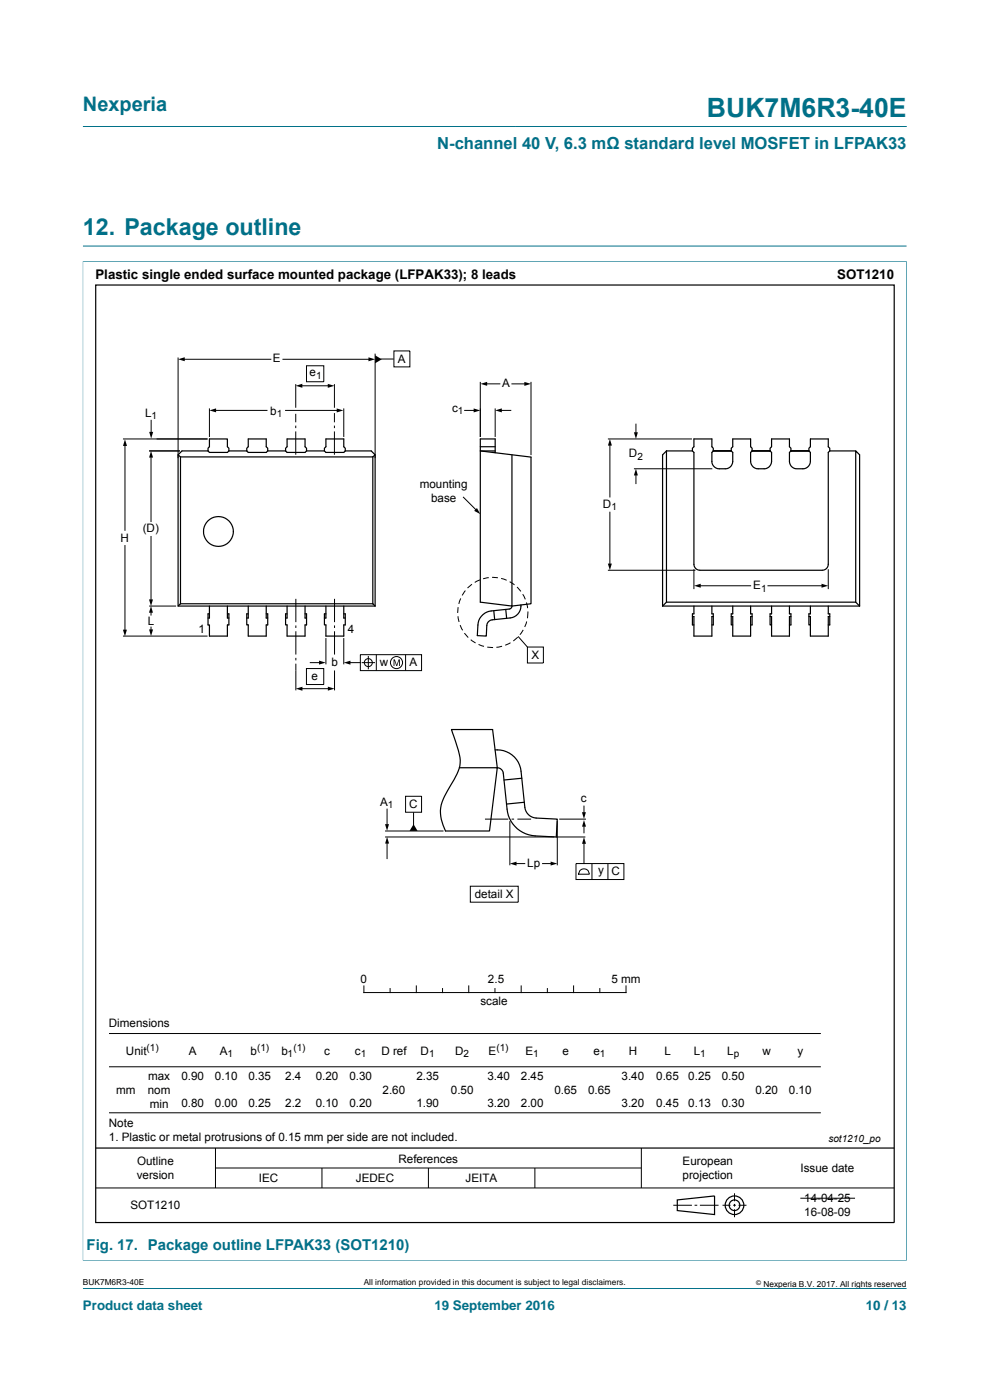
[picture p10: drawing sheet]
<svg xmlns="http://www.w3.org/2000/svg" width="210mm" height="297mm" viewBox="0 0 210 297" stroke-linecap="round" stroke-linejoin="round" font-family="sans-serif">
<path d="M17.6 26.8h174.7M17.5 55.5h174.9M17.6 52.2h174.7M17.6 55.4v212M192.3 55.4v212M17.5 267.4h174.9M17.6 273.3h174.7" fill="none" stroke="#007088" stroke-width=".21"/>
<g fill="none" stroke="#000" stroke-width=".21">
<path d="M37.8 75.8v21.4M38.9 76.2h18.5M60 76.2h18.4M65 77.6h3.7v3.4h-3.7zM79.6 75v22.2M80.7 76.2h2.8M83.6 74.4h3.3v3.4h-3.3zM26.1 93.1h17.9M26.5 94.3v18.2M31.6 95.7h6.6M32 96.8v13.8M32.1 89.2v2.7"/>
<path d="M44.4 86.6v6.1M45.6 87.1h11M60.6 87.1h11.1M62.7 81.5v5M62.7 87.8v1.8M62.7 90.3v.5M62.7 91.5v5M63.9 81.8h5.9M70.9 81.5v5M70.9 87.6v2M70.9 90.3v.5M70.9 91.5v5"/>
<path d="M72.9 86.6v6.1M98.6 87.1h2.2M101.9 81v11.7M103.1 81.4h2.9M105 86.6v6.1M106.2 87.1h2.1M108.6 81.4h2.9M112.6 81v15.6M128.9 93.1h17.9M129.4 94.2v11.2M134.5 99.4h16.6M134.9 90v2"/>
<path d="M26.5 115.7v18.2M32 113.8v13.6M98.3 105.5l2.8 2.8M129.4 108.7v11.1M134.9 100.6v2M26.1 134.9h17.9M31.6 128.6h5.8M32 129.7v.8M32 133v.8M62.8 127v5M62.8 132.7v.5M62.8 133.9v5"/>
<path d="M62.8 139.6v.5M69.1 135.4v5.5M71 127v5M71 132.7v.5M71 133.9v5M72.9 135.4v5.5M76.4 138.9h13v3.4h-13zM78.1 139.2v2.8M79.8 138.9v3.4M86 138.9v3.4M97.2 130.7l.2 1.2M97.2 128.8l-.1 1.2"/>
<path d="M97.6 132.6l.5 1.1M97.7 126.9l-.4 1.2M98.5 134.3l.8 .9M98.7 125.3l-.7 1M99.9 135.7l1 .7M100.1 123.9l-.9 .9M101.5 136.7l1.2 .4M101.8 123l-1.1 .6M103.4 137.3l1.2 .1M103.7 122.5l-1.2 .3M104.4 122.5l1.2 .1M106.3 122.7l1.2 .4"/>
<path d="M106.5 137.1l-1.2 .2M108.1 123.4l1 .7M108.3 136.3l-1.1 .6M109.7 124.5l.8 1M109.8 135.2l-.9 .8M109.9 135l2 2.3M110.9 126.1l.5 1M111 133.6l-.7 1M111.7 127.8l.2 1.2M111.7 131.8l-.4 1.2M111.9 137.3h3.4v3.4h-3.4zM112 129.7l-.1 1.5"/>
<path d="M128.9 121h18.6M147.2 120.8v4.2M148.4 124.3h10.8M162.9 124.3h11.6M175.7 120.8v4.2M62.8 140.8v5.7M63.9 146.1h5.9M65 141.8h3.7v3.4h-3.7zM65.8 140.6h2.2M71 142.2v4.3M74.1 140.6h2.3M76.7 140.6h2.8"/>
<path d="M81.7 176.3h12.4M81.7 177.6h35.9M82.1 171.7v3.4M82.1 178.7v3.4M86 168.9h3.4v3.4h-3.4zM87.7 172.3v2.8M102.9 173.8h4.9M108.2 174.2v9.4M108.5 173.8h.5M109.8 173.8h2.9M118 177.6h6.2M118.2 174.2v9.4"/>
<path d="M118.6 173.8h5.7M123.9 170.9v1.7M123.9 175.1v1.7M123.9 178.7v4.5M99.8 188h10.1v3.4h-10.1zM109.3 183.2h2M115.1 183.2h2.1M122.2 183.2h10.1v3.4h-10.1zM123 184.7a1.13 1.13 0 0 1 1.3-.3 1.13 1.13 0 0 1 .7 1.1h-2.3zM125.6 183.2v3.4M129 183.2v3.4M23.1 219.3h151"/>
<path d="M77.2 209.2v1.4h55.6v-1.4M82.7 209.7v.9M88.3 209.2v1.4M93.9 209.7v.9M99.4 209.2v1.4M105 209.7v.9M110.6 209.2v1.4M116.1 209.7v.9M121.7 209.2v1.4M127.2 209.7v.9M23.1 226.3h151M23.1 236.1h151"/>
<path d="M20.3 252h169.4M45.7 243.6v8.4M45.7 247.8h90.3M68.3 247.8v4.2M90.9 247.8v4.2M113.5 247.8v4.2M136 243.6v8.4M142.8 255.7h4M147.3 255.7h.6M148.5 255.7h3.9M153.3 255.7h1.7M155.5 255.7h.6"/>
<path d="M155.8 253.1v1.7M155.8 255.4v.6M155.8 256.5v1.7M156.7 255.7h1.6M169.8 254.2h11.6"/>
<circle cx="78.1" cy="140.6" r=".85"/>
<circle cx="84.1" cy="140.6" r="1.28"/>
</g>
<g fill="none" stroke="#000" stroke-width=".25">
<path d="M20.3 60.5h169.4v198.9h-169.4zM37.8 96.5v32.1h41.8M38.3 96.9h40.8M38.3 96.9v31.2M44.1 95.7v-.6l.3-.3v-1.7h3.8v1.7l.4 .3v.6M44.1 95.7h-5.5l-.8 .8 .5 .4M44.1 95.7l.3 .3h3.8l.4-.3M48.6 95.7h3.8M52.7 93.1h3.8v1.7l.3 .3v.6l-.3 .3h-3.8l-.4-.3v-.6l.4-.3zM56.8 95.7h3.8M60.6 95.7v-.6l.3-.3v-1.7h3.8v1.7l.3 .3v.6M60.6 95.7l.3 .3h3.8l.3-.3"/>
<path d="M65 95.7h3.8M68.8 95.7v-.6l.3-.3v-1.7h3.8v1.7l.3 .3v.6M68.8 95.7l.3 .3h3.8l.3-.3M73.2 95.7h5.5l.9 .8-.5 .4M79.1 96.9v31.2M79.6 96.5v32.1M101.9 94.8h3.1M104.4 96h.6M105 96v-2.9h-3.1v34.6l6.7 .9v-32.1M105 95.7h-3.1l10.7 1.3v31.1l-4 .5-.1 .3-.5 .3-3.8 .4a3.2 3.2 0 0 0-2.8 3l-.2 2.2 2 .1 .1-2.2a1.27 1.27 0 0 1 1.1-1.2l3.8-.4a2.57 2.57 0 0 0 2.3-2.8M141.4 95.7l-.9 .8v32.1M141.4 95.7v32l-.9 .9"/>
<path d="M141.4 95.7h5.5M146.9 95.7v-.6l.3-.3v-1.7h3.8v1.7l.3 .3v.6M146.9 95.7l.3 .3v23.7a1.27 1.27 0 0 0 1.3 1.3h25.9a1.27 1.27 0 0 0 1.3-1.3v-23.7l.3-.3M151.3 95.7l-.3 .3v1.9a1.57 1.57 0 0 0 1.6 1.5 2.44 2.44 0 0 0 2.5-.5l.3-1v-1.9l-.3-.3M151.3 95.7h3.8M155.1 95.7v-.6l.3-.3v-1.7h3.8v1.7l.3 .3v.6M159.5 95.7l-.3 .3v1.9l.4 1a2.26 2.26 0 0 0 2.5 .5 1.57 1.57 0 0 0 1.6-1.5v-1.9l-.4-.3M159.5 95.7h3.8M163.3 95.7v-.6l.4-.3v-1.7h3.8v1.7l.3 .3v.6M167.8 95.7l-.3 .3v1.9l.3 1a1.53 1.53 0 0 0 1.2 .5 2.42 2.42 0 0 0 2.5-.5l.4-1v-1.9l-.3-.3M167.8 95.7h3.8M171.6 95.7v-.6l.3-.3v-1.7h3.8v1.7l.3 .3v.6"/>
<path d="M176 95.7h5.5M38.3 128.1h40.8M38.3 128.1l-.5 .5M44.4 130.2h-.3v2.4h.3v2.3h3.8v-2.3h.4v-2.4h-.4M44.4 128.6v2.5h-.3M48.2 128.6v2.5h.4M52.7 130.2h-.4v2.4h.4v2.3h3.8v-2.3h.3v-2.4h-.3M52.7 128.6v2.5h-.4M56.5 128.6v2.5h.3M60.9 130.2h-.3v2.4h.3v2.3h3.8v-2.3h.3v-2.4h-.3M60.9 128.6v2.5h-.3M64.7 128.6v2.5h.3"/>
<path d="M69.1 130.2h-.3v2.4h.3v2.3h3.8v-2.3h.3v-2.4h-.3M69.1 128.6v2.5h-.3M72.9 128.6v2.5h.3M79.1 128.1l.5 .5M104.7 129.5l.2 2M107.3 129.3l.2 1.9M140.5 128.6h41.8M141.4 127.7h40.1l.8 .9M146.9 130.8h.3v4.1h3.8v-4.1h.3M147.2 128.6v1.6h-.3v2.4h.3M151 128.6v1.6h.3v2.4h-.3M155.1 130.8h.3v4.1h3.8v-4.1h.3"/>
<path d="M155.4 128.6v1.6h-.3v2.4h.3M159.2 128.6v1.6h.3v2.4h-.3M163.3 130.8h.4v4.1h3.8v-4.1h.3M163.7 128.6v1.6h-.4v2.4h.4M167.5 128.6v1.6h.3v2.4h-.3M171.6 130.8h.3v4.1h3.8v-4.1h.3M171.9 128.6v1.6h-.3v2.4h.3M175.7 128.6v1.6h.3v2.4h-.3M181.5 127.7v-32l.8 .8v32.1M105 159.1a5.1 5.1 0 0 1 5.5 4.5l.8 7.7a2.57 2.57 0 0 0 2.4 2.2l4.5 .3-.2 3.8-4.5-.3a6.3 6.3 0 0 1-5.9-5.6l-.8-7.7-.5-.8-.8-.3-1-8.1h-8.7l.4 1.3a17.2 17.2 0 0 1 1.4 5.8l-.2 1.1-.5 1.2-2 3.6a7.8 7.8 0 0 0-.4 8.5h9.3l1.7-13.4h-8.1M110.7 165.1l-3.8 .4M111.2 170.2l-3.8 .4"/>
<path d="M20.3 243.6h169.4M143.7 254.6l7.9-.9v4l-7.9-.9z"/>
<circle cx="46.3" cy="112.8" r="3.2"/>
<circle cx="155.8" cy="255.7" r="1.13"/>
<circle cx="155.8" cy="255.7" r="1.98"/>
</g>
<g fill="#000">
<path d="M37.8 76.2l1.4-.4v.8zM78.2 75.8l1.4 .4-1.4 .5zM79.6 75.4l1.4 .8-1.4 .9zM26.5 93.2l.4 1.4h-.8zM32 95.7l.5 1.4h-.9zM31.6 91.6h.9l-.4 1.4zM44.4 87.1l1.4-.5v.9zM62.7 81.8l1.4-.4v.9zM69.5 81.4l1.4 .4-1.4 .5zM71.4 86.7l1.4 .4-1.4 .4zM100.5 86.7l1.4 .4-1.4 .4zM101.9 81.4l1.4-.4v.9z"/>
<path d="M105 87.1l1.4-.5v.9zM111.2 81l1.4 .4-1.4 .5zM129.4 93.1l.4 1.4h-.8zM134.5 91.7h.8l-.4 1.4zM101.2 107.8l.7 1.3-1.3-.7zM128.9 119.6h.9l-.4 1.4zM134.9 99.4l.4 1.5h-.8zM26.1 133.6h.8l-.4 1.4zM32 128.6l.4 1.4h-.8zM31.6 127.2h.9l-.5 1.4zM31.6 133.5h.9l-.5 1.4zM147.2 124.3l1.4-.5v.9z"/>
<path d="M174.3 123.8l1.4 .5-1.4 .4zM62.7 146.1l1.5-.4v.8zM67.7 140.1l1.4 .5-1.4 .4zM69.5 145.7l1.5 .4-1.5 .4zM72.9 140.6l1.4-.4v.8zM83.5 139.9h.3l.4 1.2 .4-1.2h.2v1.4h-.2v-1.2l-.4 1.2h-.1l-.4-1.2v1.2h-.2zM81.7 174.8h.8l-.4 1.5zM82.1 177.5l.4 1.5h-.8zM87.7 174.9l.9 1.4h-1.7zM123.4 172.3h.9l-.4 1.4zM123.9 177.6l.4 1.4h-.8zM123.9 174l.4 1.4h-.8z"/>
<path d="M108.2 183.2l1.4-.4v.8zM116.8 182.8l1.4 .4-1.4 .4z"/>
</g>
<text font-size="5.6" fill="#007088" x="150" y="24.8">BUK7M6R3-40E</text>
<text font-size="4.9" fill="#007088" x="17.6" y="49.8">12. Package outline</text>
<text font-size="4.2" fill="#007088" x="17.6" y="23.6">Nexperia</text>
<text font-size="3.5" fill="#007088" x="92.7" y="31.7">N-channel 40 V, 6.3 mΩ standard level MOSFET in LFPAK33</text>
<text font-size="3.2" fill="#007088" x="18.4" y="265.2">Fig. 17. Package outline LFPAK33 (SOT1210)</text>
<g font-size="2.8">
<text x="20.2" y="59.2">Plastic single ended surface mounted package (LFPAK33); 8 leads</text>
<text x="177.6" y="59.2">SOT1210</text>
</g>
<g font-size="2.8" fill="#007088">
<text x="17.6" y="277.9">Product data sheet</text>
<text x="92.2" y="277.9">19 September 2016</text>
<text x="183.7" y="277.9">10 / 13</text>
</g>
<g font-size="2.5">
<text x="57.8" y="76.9">E</text>
<text x="84.4" y="77">A</text>
<text x="65.7" y="79.8">e</text>
<text x="106.5" y="82.1">A</text>
<text x="30.8" y="88.5">L</text>
<text x="57.3" y="88">b</text>
<text x="95.9" y="87.3">c</text>
<text x="133.4" y="97">D</text>
<text x="89" y="103.5">mounting</text>
<text x="91.4" y="106.5">base</text>
<text x="127.8" y="107.8">D</text>
<text x="30.3" y="112.9">(D)</text>
<text x="25.6" y="114.9">H</text>
<text x="159.8" y="125.1">E</text>
<text x="31.4" y="132.6">L</text>
<text x="42.1" y="134.3">1</text>
<text x="73.8" y="134.3">4</text>
<text x="70.3" y="141.4">b</text>
<text x="80.6" y="141.4">w</text>
<text x="86.9" y="141.4">A</text>
<text x="112.7" y="139.8">X</text>
<text x="66.1" y="144.2">e</text>
<text x="80.6" y="171">A</text>
<text x="86.8" y="171.4">C</text>
<text x="123.2" y="170.2">c</text>
<text x="111.8" y="183.9">Lp</text>
<text x="126.9" y="185.4">y</text>
<text x="129.7" y="185.7">C</text>
<text x="100.7" y="190.6">detail X</text>
<text x="76.5" y="208.6">0</text>
<text x="103.5" y="208.6">2.5</text>
<text x="129.7" y="208.6">5 mm</text>
<text x="101.9" y="213.1">scale</text>
<text x="23.1" y="217.8">Dimensions</text>
<text x="26.7" y="223.7">Unit</text>
<text x="40.1" y="223.7">A</text>
<text x="46.6" y="223.7">A</text>
<text x="53.1" y="223.7">b</text>
<text x="59.7" y="223.7">b</text>
<text x="68.8" y="223.7">c</text>
<text x="75.2" y="223.7">c</text>
<text x="80.9" y="223.7">D ref</text>
<text x="89.2" y="223.7">D</text>
<text x="96.5" y="223.7">D</text>
<text x="103.6" y="223.7">E</text>
<text x="111.5" y="223.7">E</text>
<text x="119.3" y="223.7">e</text>
<text x="125.9" y="223.7">e</text>
<text x="133.4" y="223.7">H</text>
<text x="140.9" y="223.7">L</text>
<text x="147.1" y="223.7">L</text>
<text x="154.3" y="223.7">L</text>
<text x="161.8" y="223.7">w</text>
<text x="169.2" y="223.7">y</text>
<text x="24.6" y="232">mm</text>
<text x="31.4" y="232">nom</text>
<text x="31.4" y="229.1">max</text>
<text x="38.5" y="229.1">0.90</text>
<text x="45.6" y="229.1">0.10</text>
<text x="52.7" y="229.1">0.35</text>
<text x="60.5" y="229.1">2.4</text>
<text x="67" y="229.1">0.20</text>
<text x="74.1" y="229.1">0.30</text>
<text x="81.2" y="232">2.60</text>
<text x="88.3" y="229.1">2.35</text>
<text x="95.6" y="232">0.50</text>
<text x="103.4" y="229.1">3.40</text>
<text x="110.5" y="229.1">2.45</text>
<text x="117.6" y="232">0.65</text>
<text x="124.7" y="232">0.65</text>
<text x="131.8" y="229.1">3.40</text>
<text x="139.2" y="229.1">0.65</text>
<text x="146" y="229.1">0.25</text>
<text x="153.1" y="229.1">0.50</text>
<text x="160.2" y="232">0.20</text>
<text x="167.3" y="232">0.10</text>
<text x="23.1" y="239.2">Note</text>
<text x="31.8" y="235">min</text>
<text x="38.5" y="234.9">0.80</text>
<text x="45.6" y="234.9">0.00</text>
<text x="52.7" y="234.9">0.25</text>
<text x="60.5" y="234.9">2.2</text>
<text x="67" y="234.9">0.10</text>
<text x="74.1" y="234.9">0.20</text>
<text x="88.3" y="234.9">1.90</text>
<text x="103.4" y="234.9">3.20</text>
<text x="110.5" y="234.9">2.00</text>
<text x="131.8" y="234.9">3.20</text>
<text x="139.2" y="234.9">0.45</text>
<text x="146" y="234.9">0.13</text>
<text x="153.1" y="234.9">0.30</text>
<text x="23.1" y="242.1">1. Plastic or metal protrusions of 0.15 mm per side are not included.</text>
<text x="29" y="250.1">version</text>
<text x="29.1" y="247.2">Outline</text>
<text x="54.9" y="250.8">IEC</text>
<text x="75.5" y="250.8">JEDEC</text>
<text x="84.5" y="246.7">References</text>
<text x="98.7" y="250.8">JEITA</text>
<text x="144.8" y="247.2">European</text>
<text x="144.8" y="250.1">projection</text>
<text x="169.8" y="248.6">Issue date</text>
<text x="27.7" y="256.5">SOT1210</text>
<text x="170.6" y="255">14-04-25</text>
<text x="170.6" y="257.9">16-08-09</text>
</g>
<g font-size="2.1">
<text x="67.1" y="80.3">1</text>
<text x="32.1" y="89">1</text>
<text x="58.7" y="88.4">1</text>
<text x="97.1" y="87.8">1</text>
<text x="135.2" y="97.6">2</text>
<text x="129.7" y="108.3">1</text>
<text x="161.4" y="125.6">1</text>
<text x="82.3" y="171.5">1</text>
<text x="31.1" y="223">(1)</text>
<text x="48.3" y="224.2">1</text>
<text x="54.5" y="223">(1)</text>
<text x="61" y="224.2">1</text>
<text x="62.2" y="223">(1)</text>
<text x="76.5" y="224.2">1</text>
<text x="91" y="224.2">1</text>
<text x="98.3" y="224.2">2</text>
<text x="105.3" y="223">(1)</text>
<text x="113.1" y="224.2">1</text>
<text x="127.2" y="224.2">1</text>
<text x="148.5" y="224.2">1</text>
<text x="155.7" y="224.2">p</text>
<text x="175.7" y="242.3">sot1210_po</text>
</g>
<g font-size="1.8">
<text x="17.6" y="272.7">BUK7M6R3-40E</text>
<text x="77.2" y="272.7">All information provided in this document is subject to legal disclaimers.</text>
<text x="161.9" y="273">Nexperia B.V. 2017. All rights reserved</text>
</g>
<text font-size="1.4" x="160.4" y="272.6">©</text>
</svg>
